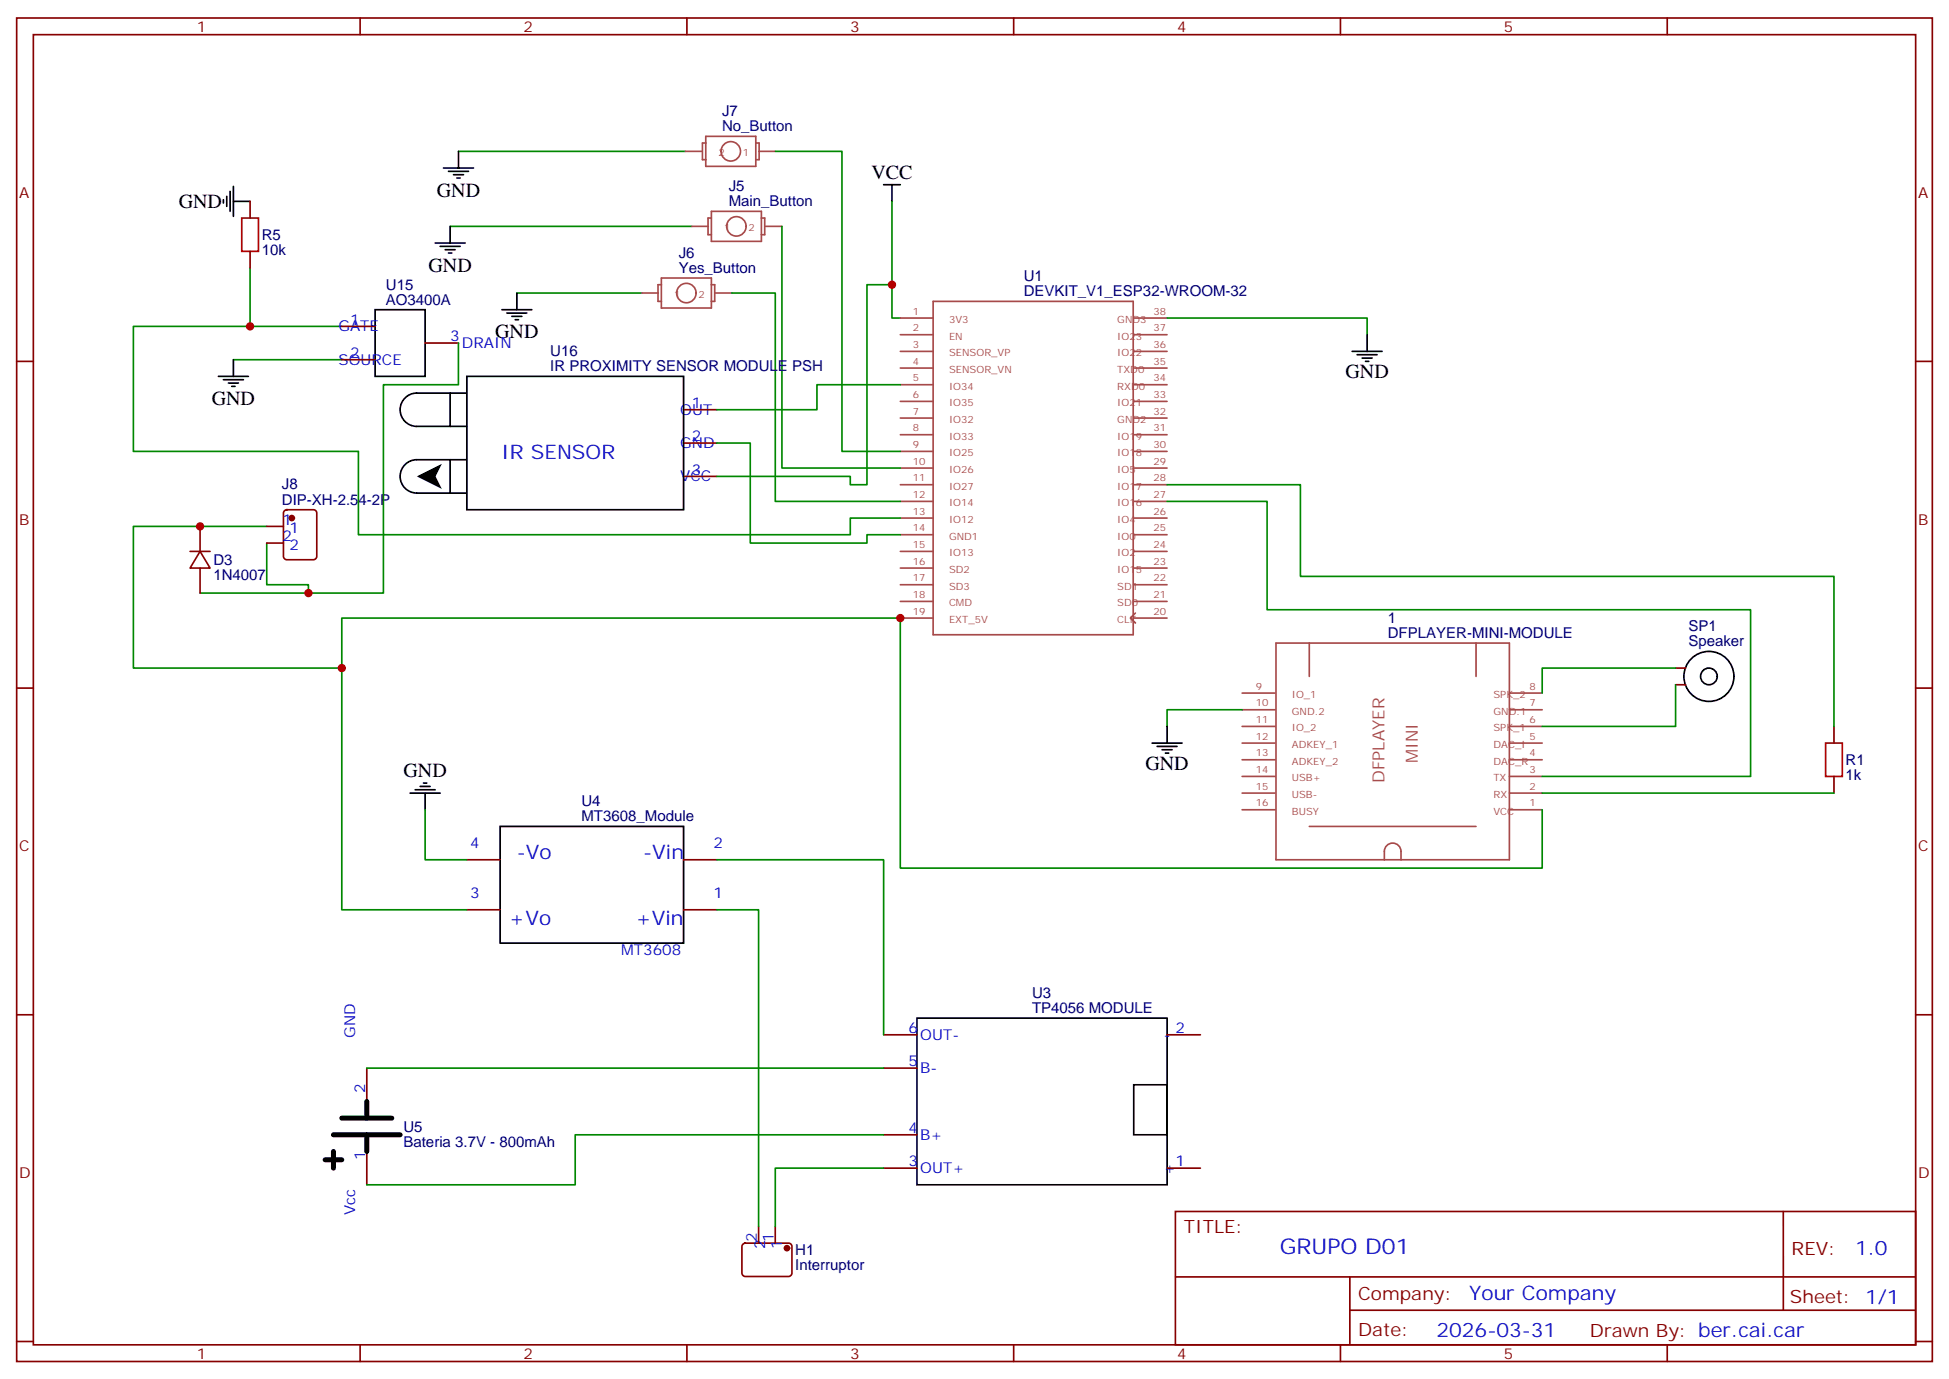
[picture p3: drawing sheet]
<svg xmlns="http://www.w3.org/2000/svg" width="412mm" height="292mm" viewBox="0 0 412 292" stroke-linecap="round" stroke-linejoin="round" font-family="sans-serif">
<g fill="none" stroke="#870000" stroke-width=".35">
<path d="M3.5 3.8h405.4v284.3h-405.4zM7.1 7.3h398.2v277.3h-398.2zM76.2 3.8v3.5M145.3 3.8v3.5M214.5 3.8v3.5M283.6 3.8v3.5M352.8 3.8v3.5M52.9 42.6v3.5M52.9 53.2v3.5M3.5 76.5h3.6M72.3 69.1h7.1M72.3 76.1h7.1"/>
<path d="M90 72.6h7M405.3 76.5h3.6M144.6 93.8h7.1M144.6 86.7h7.1M40.2 116.7h4.2M42.3 116.7l2.1 3.5h-4.2zM42.3 111.4v5.3M56.4 111.4h3.6M56.4 114.9h3.6M60.2 108.1l.5-.2h5.6a.71 .71 0 0 1 .7 .7v9.2a.76 .76 0 0 1-.7 .7h-5.6a.76 .76 0 0 1-.7-.7v-9.2zM144.6 100.8h7.1M42.3 120.2v5.3"/>
<path d="M3.5 145.6h3.6M354.5 141.4h2.2M354.5 144.9h2.2M388.1 153.7v3.6M405.3 145.6h3.6M388.1 164.3v3.6M98.8 192.5h7M98.8 182h7M144.6 192.5h7.1M144.6 182h7.1M3.5 214.8h3.6M187 219h7"/>
<path d="M246.9 219h7.1M405.3 214.8h3.6M77.6 226.1v7M187 226.1h7M77.6 243.7v7.1M160.5 259.6v3.5M164 259.6v3.5M187 247.2h7M187 240.2h7M246.9 247.2h7.1M248.7 256.4h156.6v28.2h-156.6zM377.3 256.4v20.9"/>
<path d="M157.2 263.3l.5-.2h9.2a.71 .71 0 0 1 .7 .7v5.7a.76 .76 0 0 1-.7 .7h-9.2a.76 .76 0 0 1-.7-.7v-5.7zM248.7 270.2h156.5M285.6 277.3h119.6M285.6 270.2v14.2M3.5 283.9h3.6M76.2 284.6v3.5M145.3 284.6v3.5M214.5 284.6v3.5M283.6 284.6v3.5M352.8 284.6v3.5M405.3 283.9h3.6"/>
</g>
<g fill="none" stroke="#000" stroke-width=".35">
<path d="M49.4 39.4v6.4M93.8 35.6h6.4M94.9 36.3h4.2M96 37h2.1M96.7 37.7h.7M97 32v3.6M187 39.1h3.5M188.7 39.1v3.5M47.3 42.3v.7M48 41.6v2.1M48.7 40.5v4.2M49.4 42.6h3.5"/>
<path d="M92.1 51.4h6.3M93.1 52.1h4.3M94.2 52.8h2.1M94.9 53.6h.7M95.2 47.9v3.5M46.2 79.7h6.4M49.4 76.1v3.6M79.4 65.5h10.6v14.2h-10.6zM98.8 79.7h45.8v28.2h-45.8zM106.2 65.5h6.3M107.2 66.3h4.3M108.3 67h2.1"/>
<path d="M109 67.7h.7M109.4 62v3.5M286.1 74.4h6.4M287.2 75.1h4.2M288.2 75.8h2.1M288.9 76.5h.7M289.3 70.8v3.6M47.3 80.4h4.2M48.3 81.1h2.1M49 81.8h.7M85.7 98.3a3.5 3.5 0 0 1 2.5-1h7v7.1h-7a3.5 3.5 0 0 1-3.3-2.2 3.5 3.5 0 0 1 .8-3.9zM85.7 84.2a3.5 3.5 0 0 1 2.5-1h7v7h-7a3.5 3.5 0 0 1-3.3-2.1 3.5 3.5 0 0 1 .8-3.9z"/>
<path d="M95.2 97.3h3.6M95.2 90.2h3.6M95.2 83.2h3.6M95.2 104.4h3.6M243.8 157.3h6.3M244.8 158h4.3M245.9 158.7h2.1M246.6 159.4h.7M246.9 153.7v3.6M86.8 167.9h6.3M87.8 167.1h4.3M88.9 166.4h2.1"/>
<path d="M89.6 165.7h.7M90 167.9v3.5M105.8 174.9h38.8v24.7h-38.8zM194 215.5h52.9v35.3h-52.9zM239.9 229.6h7v10.6h-7z"/>
<circle cx="361.6" cy="143.2" r="1.76"/>
<circle cx="361.6" cy="143.2" r="5.3"/>
</g>
<path d="M51.2 46.1h3.5v7.1h-3.5zM386.3 157.3h3.5v7h-3.5z" fill="none" stroke="#a10000" stroke-width=".35"/>
<g fill="none" stroke="#a64a4a" stroke-width=".35">
<path d="M145 32h3.5M149.3 28.9h10.6v6.3h-10.6zM149.3 30.3h-.7v3.5h.7M152.6 32a2.06 2.06 0 0 1 2.9-1.8 2.06 2.06 0 0 1 .5 3.4 2.06 2.06 0 0 1-3.4-1v-.6M159.9 30.3h.7v3.5h-.7M160.6 32h3.4M139.9 58.8h10.6v6.4h-10.6zM146.4 47.9h3.5M150.5 44.7h10.6v6.4h-10.6zM150.5 46.1h-.7v3.6h.7M161.1 46.1h.7v3.6h-.7M162 47.9h3.5"/>
<path d="M135.8 62h3.5M139.9 60.3h-.7v3.5h.7M147.3 62a2.06 2.06 0 0 0-2.9-1.8 2.06 2.06 0 0 0-.5 3.4 2.06 2.06 0 0 0 3.3-1l.1-.6M150.5 60.3h.7v3.5h-.7M151.4 62h3.5M190.5 67.3h6.9M190.5 70.8h6.9M190.5 74.4h6.9M190.5 77.9h6.9M197.4 63.8h42.4v70.5h-42.4zM240 67.3h6.9M240 70.8h6.9"/>
<path d="M240 74.4h6.9M240 77.9h6.9M190.5 81.4h6.9M190.5 84.9h6.9M190.5 88.5h6.9M190.5 92h6.9M190.5 95.5h6.9M190.5 99.1h6.9M240 81.4h6.9M240 84.9h6.9M240 88.5h6.9M240 92h6.9"/>
<path d="M240 95.5h6.9M240 99.1h6.9M190.5 102.6h6.9M190.5 106.1h6.9M190.5 109.6h6.9M190.5 113.2h6.9M190.5 116.7h6.9M240 102.6h6.9M240 106.1h6.9M240 109.6h6.9M240 113.2h6.9M240 116.7h6.9"/>
<path d="M190.5 120.2h6.9M190.5 123.8h6.9M190.5 127.3h6.9M190.5 130.8h6.9M240 120.2h6.9M240 123.8h6.9M240 127.3h6.9M240 130.8h6.9M240.2 129.8l-1 1 1 1.1M270 136.1h49.4v45.9h-49.4zM277 136.1v7.1M312.3 136.1v7.1"/>
<path d="M262.8 157.3h7M262.8 153.7h7M262.8 150.2h7M262.8 146.7h7M319.4 157.3h6.9M319.4 153.7h6.9M319.4 150.2h6.9M319.4 146.7h6.9M262.8 171.4h7M262.8 167.9h7M262.8 164.3h7M262.8 160.8h7"/>
<path d="M277 174.9h35.3M319.4 171.4h6.9M319.4 167.9h6.9M319.4 164.3h6.9M319.4 160.8h6.9M292.9 182a3.2 3.2 0 0 1 .5-3 1.76 1.76 0 0 1 2-.4 1.76 1.76 0 0 1 1 1.6v1.8"/>
<circle cx="155.8" cy="47.9" r="2.06"/>
</g>
<path d="M72.3 236.6h10.6M77.6 233.1v3.5M68.8 245.5h3.5M70.6 240.2h14.1M70.6 243.7v3.5M77.6 240.2v3.5" fill="none" stroke="#000" stroke-width="1.1"/>
<g fill="none" stroke="#008700" stroke-width=".35">
<path d="M97 32h48M164 32h14.2v63.5h12.3M52.9 56.7v12.4h19.4M95.2 47.9h51.2M165.5 47.9v51.2h25M188.7 42.6v24.7h1.8M49.4 76.1h22.9M52.9 69.1h-24.7v26.4h47.6v17.7h104.1v-3.6h10.6M97 72.6v8.8h-15.9v44.1h-15.8M109.4 62h26.4M154.9 62h9.1v44.1h26.5M188.7 60.3h-5.3v42.3h-3.5v-1.8h-28.2"/>
<path d="M246.9 67.3h42.4v3.5M151.7 93.8h7v21.1h24.7v-1.7h7.1M190.5 81.4h-17.6v5.3h-21.2M56.4 111.4h-28.2v30h44.1M56.4 114.9v8.9h8.9v1.7h-23M246.9 106.1h21.2v22.9h102.3v35.3h-44.1M246.9 102.6h28.3v19.4h112.9v31.7M262.8 150.2h-15.9v3.5M354.5 141.4h-28.2v5.3M354.5 144.9v8.8h-28.2M90 171.4v10.6h8.8M326.3 171.4v12.3h-135.8v-52.9h-118.2v61.7h26.5"/>
<path d="M326.3 167.9h61.8M151.7 182h35.3v37M151.7 192.5h8.8v67.1M77.6 226.1h109.4M187 240.2h-65.3v10.6h-44.1M187 247.2h-23v12.4"/>
</g>
<g fill="#870000" stroke="#870000" stroke-width=".35">
<circle cx="166.5" cy="264.2" r=".53"/>
<circle cx="61.7" cy="109.6" r=".53"/>
</g>
<path d="M88.2 100.8l5.3-2.6-1.3 2.6 1.3 2.7z" fill="#000"/>
<g fill="#c00">
<circle cx="190.5" cy="130.8" r=".88"/>
<circle cx="42.3" cy="111.4" r=".88"/>
<circle cx="72.3" cy="141.4" r=".88"/>
<circle cx="52.9" cy="69.1" r=".88"/>
<circle cx="65.3" cy="125.5" r=".88"/>
<circle cx="188.7" cy="60.3" r=".88"/>
</g>
<text font-size="4.6" fill="#00f" x="270.8" y="265.4">GRUPO D01</text>
<g font-size="4.2">
<text x="92.4" y="41.6">GND</text>
<text x="184.4" y="37.9">VCC</text>
<text x="37.8" y="44">GND</text>
<text x="90.7" y="57.5">GND</text>
<text x="104.8" y="71.6">GND</text>
<text x="284.7" y="80">GND</text>
<text x="44.8" y="85.7">GND</text>
<text x="85.4" y="164.5">GND</text>
<text x="242.4" y="162.9">GND</text>
</g>
<g font-size="4.2" fill="#00f">
<text x="106.1" y="97">IR SENSOR</text>
<text x="109.3" y="181.7">-Vo</text>
<text x="136.1" y="181.7">-Vin</text>
<text x="107.7" y="195.8">+Vo</text>
<text x="134.4" y="195.8">+Vin</text>
<text x="392.5" y="265.7">1.0</text>
<text x="310.9" y="275.2">Your Company</text>
<text x="304" y="283">2026-03-31</text>
</g>
<g font-size="3.9" fill="#800">
<text x="250.5" y="261">TITLE:</text>
<text x="379.1" y="265.7">REV:</text>
<text x="287.4" y="275.2">Company:</text>
<text x="378.7" y="275.8">Sheet: 1/1</text>
<text x="287.4" y="282.9">Date:</text>
<text x="336.4" y="282.9">Drawn By: ber.cai.car</text>
</g>
<g font-size="3.5" fill="#a54b4b">
<text x="300" y="161.5" transform="rotate(-90 300 161.5)">MINI</text>
<text x="292.9" y="165.7" transform="rotate(-90 292.9 165.7)">DFPLAYER</text>
</g>
<g font-size="3.2" fill="#800">
<text x="41.6" y="6.8">1</text>
<text x="110.8" y="6.8">2</text>
<text x="179.9" y="6.8">3</text>
<text x="249.1" y="6.8">4</text>
<text x="318.2" y="6.8">5</text>
<text x="4.1" y="41.9">A</text>
<text x="405.9" y="41.9">A</text>
<text x="4.1" y="111.1">B</text>
<text x="405.9" y="111.1">B</text>
<text x="4.1" y="180.2">C</text>
<text x="405.9" y="180.2">C</text>
<text x="4.1" y="249.3">D</text>
<text x="405.9" y="249.3">D</text>
<text x="41.6" y="287.6">1</text>
<text x="110.8" y="287.6">2</text>
<text x="179.9" y="287.6">3</text>
<text x="249.1" y="287.6">4</text>
<text x="318.2" y="287.6">5</text>
</g>
<g font-size="3.2" fill="#000080">
<text x="152.8" y="27.8">No_Button</text>
<text x="152.8" y="24.6">J7</text>
<text x="154.2" y="40.5">J5</text>
<text x="154.2" y="43.7">Main_Button</text>
<text x="55.4" y="54">10k</text>
<text x="55.4" y="50.8">R5</text>
<text x="143.6" y="57.8">Yes_Button</text>
<text x="143.6" y="54.6">J6</text>
<text x="216.6" y="59.5">U1</text>
<text x="81.6" y="64.5">AO3400A</text>
<text x="81.6" y="61.3">U15</text>
<text x="216.6" y="62.7">DEVKIT_V1_ESP32-WROOM-32</text>
<text x="116.4" y="75.4">U16</text>
<text x="116.4" y="78.6">IR PROXIMITY SENSOR MODULE PSH</text>
<text x="59.6" y="106.8">DIP-XH-2.54-2P</text>
<text x="59.6" y="103.6">J8</text>
<text x="45.2" y="119.6">D3</text>
<text x="45.2" y="122.8">1N4007</text>
<text x="293.7" y="131.9">1</text>
<text x="293.7" y="135">DFPLAYER-MINI-MODULE</text>
<text x="357.3" y="136.8">Speaker</text>
<text x="357.3" y="133.6">SP1</text>
<text x="390.5" y="161.9">R1</text>
<text x="390.5" y="165.1">1k</text>
<text x="123" y="173.8">MT3608_Module</text>
<text x="123" y="170.6">U4</text>
<text x="218.4" y="214.4">TP4056 MODULE</text>
<text x="218.4" y="211.2">U3</text>
<text x="85.4" y="239.5">U5</text>
<text x="85.4" y="242.8">Bateria 3.7V - 800mAh</text>
<text x="168.3" y="268.8">Interruptor</text>
<text x="168.3" y="265.7">H1</text>
</g>
<g font-size="3.2" fill="#00f">
<text x="71.6" y="70.1">GATE</text>
<text x="74.1" y="68.7">1</text>
<text x="71.6" y="77.2">SOURCE</text>
<text x="74.1" y="75.8">2</text>
<text x="95.2" y="72.2">3</text>
<text x="97.7" y="73.7">DRAIN</text>
<text x="143.9" y="87.8">OUT</text>
<text x="146.4" y="86.4">1</text>
<text x="143.9" y="94.8">GND</text>
<text x="146.4" y="93.4">2</text>
<text x="143.9" y="101.9">VCC</text>
<text x="146.4" y="100.5">3</text>
<text x="59.8" y="111.1">1</text>
<text x="61.3" y="112.8">1</text>
<text x="59.8" y="114.6">2</text>
<text x="61.3" y="116.3">2</text>
<text x="99.5" y="179.5">4</text>
<text x="151" y="179.5">2</text>
<text x="99.5" y="190.1">3</text>
<text x="151" y="190.1">1</text>
<text x="131.5" y="202.1">MT3608</text>
<text x="75.1" y="219.7" transform="rotate(-90 75.1 219.7)">GND</text>
<text x="192.3" y="218.7">6</text>
<text x="194.7" y="220.1">OUT-</text>
<text x="246.2" y="220.1">-</text>
<text x="248.7" y="218.7">2</text>
<text x="192.3" y="225.7">5</text>
<text x="194.7" y="227.1">B-</text>
<text x="77.3" y="231.4" transform="rotate(-90 77.3 231.4)">2</text>
<text x="192.3" y="239.8">4</text>
<text x="77.3" y="245.5" transform="rotate(-90 77.3 245.5)">1</text>
<text x="194.7" y="241.2">B+</text>
<text x="192.3" y="246.9">3</text>
<text x="194.7" y="248.3">OUT+</text>
<text x="246.2" y="248.3">+</text>
<text x="248.7" y="246.9">1</text>
<text x="75.1" y="257.1" transform="rotate(-90 75.1 257.1)">Vcc</text>
<text x="160.2" y="262.9" transform="rotate(-90 160.2 262.9)">2</text>
<text x="163.7" y="262.9" transform="rotate(-90 163.7 262.9)">1</text>
<text x="161.9" y="264.4" transform="rotate(-90 161.9 264.4)">2</text>
<text x="165.5" y="264.4" transform="rotate(-90 165.5 264.4)">1</text>
</g>
<g font-size="2.1" fill="#a54b4b">
<text x="152" y="33.1">2</text>
<text x="157.2" y="33.1">1</text>
<text x="153.2" y="48.9">1</text>
<text x="158.4" y="48.9">2</text>
<text x="142.7" y="63.1">1</text>
<text x="147.8" y="63.1">2</text>
<text x="193.2" y="66.6">1</text>
<text x="193.2" y="70.1">2</text>
<text x="200.8" y="68.4">3V3</text>
<text x="200.8" y="71.9">EN</text>
<text x="236.4" y="71.9">IO23</text>
<text x="236.4" y="68.4">GND3</text>
<text x="244.1" y="70.1">37</text>
<text x="244.1" y="66.6">38</text>
<text x="193.2" y="73.7">3</text>
<text x="193.2" y="77.2">4</text>
<text x="200.8" y="75.4">SENSOR_VP</text>
<text x="236.4" y="75.4">IO22</text>
<text x="244.1" y="77.2">35</text>
<text x="244.1" y="73.7">36</text>
<text x="193.2" y="80.7">5</text>
<text x="200.8" y="78.9">SENSOR_VN</text>
<text x="200.8" y="82.5">IO34</text>
<text x="236.4" y="82.5">RXD0</text>
<text x="236.4" y="78.9">TXD0</text>
<text x="244.1" y="80.7">34</text>
<text x="193.2" y="84.3">6</text>
<text x="193.2" y="87.8">7</text>
<text x="200.8" y="86">IO35</text>
<text x="200.8" y="89.5">IO32</text>
<text x="236.4" y="89.5">GND2</text>
<text x="236.4" y="86">IO21</text>
<text x="244.1" y="87.8">32</text>
<text x="244.1" y="84.3">33</text>
<text x="193.2" y="91.3">8</text>
<text x="193.2" y="94.8">9</text>
<text x="200.8" y="93">IO33</text>
<text x="236.4" y="93">IO19</text>
<text x="244.1" y="94.8">30</text>
<text x="244.1" y="91.3">31</text>
<text x="193.2" y="98.4">10</text>
<text x="193.2" y="101.9">11</text>
<text x="200.8" y="96.6">IO25</text>
<text x="200.8" y="100.1">IO26</text>
<text x="236.4" y="100.1">IO5</text>
<text x="236.4" y="96.6">IO18</text>
<text x="244.1" y="101.9">28</text>
<text x="244.1" y="98.4">29</text>
<text x="193.2" y="105.4">12</text>
<text x="200.8" y="103.6">IO27</text>
<text x="200.8" y="107.2">IO14</text>
<text x="236.4" y="107.2">IO16</text>
<text x="236.4" y="103.6">IO17</text>
<text x="244.1" y="105.4">27</text>
<text x="193.2" y="108.9">13</text>
<text x="193.2" y="112.5">14</text>
<text x="200.8" y="110.7">IO12</text>
<text x="236.4" y="110.7">IO4</text>
<text x="244.1" y="112.5">25</text>
<text x="244.1" y="108.9">26</text>
<text x="193.2" y="116">15</text>
<text x="193.2" y="119.5">16</text>
<text x="200.8" y="114.2">GND1</text>
<text x="200.8" y="117.7">IO13</text>
<text x="236.4" y="117.7">IO2</text>
<text x="236.4" y="114.2">IO0</text>
<text x="244.1" y="119.5">23</text>
<text x="244.1" y="116">24</text>
<text x="193.2" y="123.1">17</text>
<text x="200.8" y="121.3">SD2</text>
<text x="200.8" y="124.8">SD3</text>
<text x="236.4" y="124.8">SD1</text>
<text x="236.4" y="121.3">IO15</text>
<text x="244.1" y="123.1">22</text>
<text x="193.2" y="126.6">18</text>
<text x="193.2" y="130.1">19</text>
<text x="200.8" y="128.3">CMD</text>
<text x="200.8" y="131.9">EXT_5V</text>
<text x="236.4" y="131.9">CLK</text>
<text x="236.4" y="128.3">SD0</text>
<text x="244.1" y="130.1">20</text>
<text x="244.1" y="126.6">21</text>
<text x="265.7" y="146">9</text>
<text x="265.7" y="149.5">10</text>
<text x="273.3" y="147.7">IO_1</text>
<text x="316" y="147.7">SPK_2</text>
<text x="323.7" y="149.5">7</text>
<text x="323.7" y="146">8</text>
<text x="265.7" y="153">11</text>
<text x="273.3" y="151.3">GND.2</text>
<text x="273.3" y="154.8">IO_2</text>
<text x="316" y="154.8">SPK_1</text>
<text x="316" y="151.3">GND.1</text>
<text x="323.7" y="153">6</text>
<text x="265.7" y="156.6">12</text>
<text x="265.7" y="160.1">13</text>
<text x="273.3" y="158.3">ADKEY_1</text>
<text x="273.3" y="161.8">ADKEY_2</text>
<text x="316" y="161.8">DAC_R</text>
<text x="316" y="158.3">DAC_I</text>
<text x="323.7" y="160.1">4</text>
<text x="323.7" y="156.6">5</text>
<text x="265.7" y="163.6">14</text>
<text x="265.7" y="167.2">15</text>
<text x="273.3" y="165.4">USB+</text>
<text x="316" y="165.4">TX</text>
<text x="323.7" y="167.2">2</text>
<text x="323.7" y="163.6">3</text>
<text x="265.7" y="170.7">16</text>
<text x="273.3" y="168.9">USB-</text>
<text x="273.3" y="172.4">BUSY</text>
<text x="316" y="172.4">VCC</text>
<text x="316" y="168.9">RX</text>
<text x="323.7" y="170.7">1</text>
</g>
</svg>
